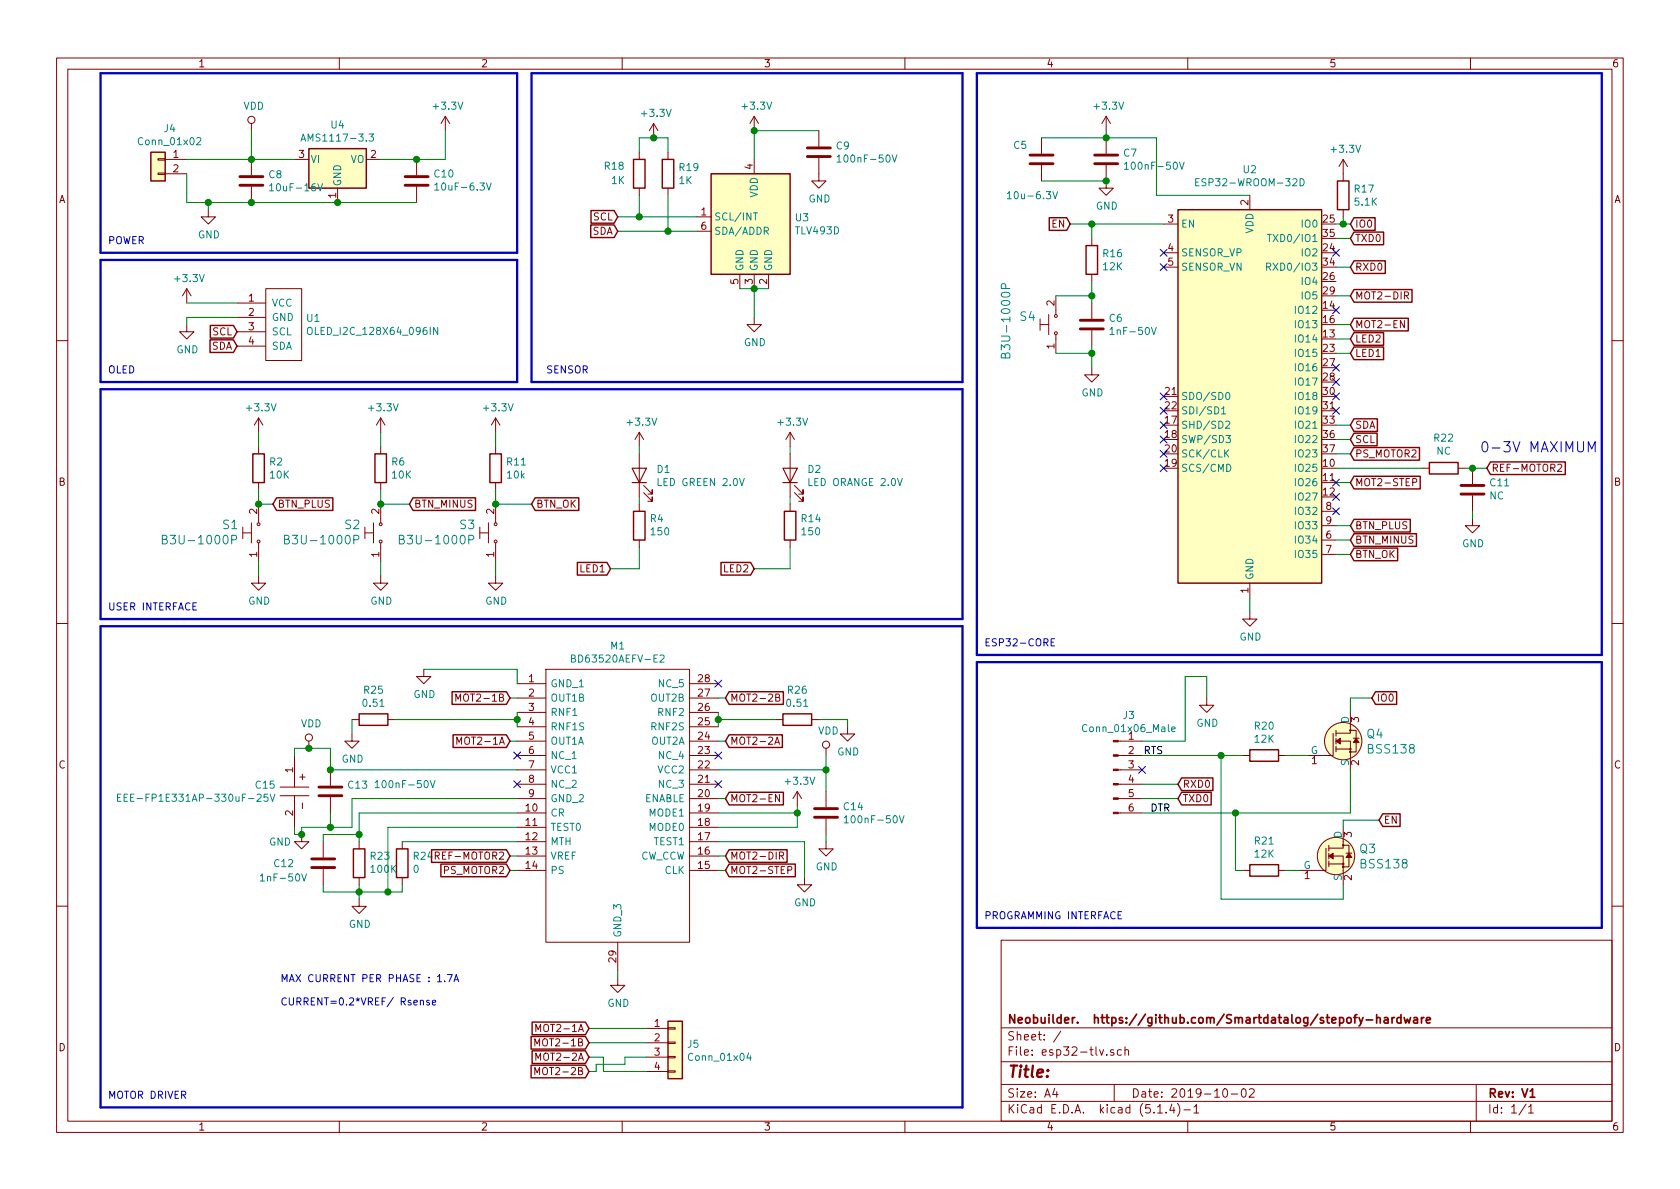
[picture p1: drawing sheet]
<svg xmlns="http://www.w3.org/2000/svg" width="297mm" height="210mm" viewBox="0 0 297 210" stroke-linecap="round" stroke-linejoin="round" font-family="sans-serif">
<g fill="none" stroke="#840000" stroke-width=".18">
<path d="M10 10.3h277v189.9h-277zM12 12.2h273v186.1h-273zM60 10.3v1.9M110 10.3v1.9M160 10.3v1.9M210 10.3v1.9M260 10.3v1.9M27.9 30.6h1.3v.3h-1.3zM27.9 28.1h1.3v.2h-1.3zM29.2 28.2h3.8M29.2 30.7h3.8M36.8 37.1v1.2h1.3l-1.3 1.3-1.2-1.3h1.2"/>
<path d="M44.4 21.8v1.3M44.4 28.2v2.8M44.4 33v2.8M52.1 28.2h2.5M59.7 33.3v2.5M64.8 28.2h2.5M73.7 28.2v2.8M73.7 33v2.8M78.7 20.6l-.7 1.2M78.7 20.6v2.5M78.7 20.6l.8 1.2M113 26.9v1.3"/>
<path d="M113 33.3v1.2M115.6 21.8l-.8 1.3M115.6 21.8v2.6M115.6 21.8l.7 1.3M118.1 26.9v1.3M118.1 33.3v1.2M123.2 38.3h2.5M133.3 20.6v2.5M133.3 28.2v2.5M133.3 20.6l-.7 1.2M133.3 20.6l.8 1.2M144.8 27.9v4.1h1.2l-1.2 1.3-1.3-1.3h1.3"/>
<path d="M144.8 23.1v2.8M184.1 24.4v2.8M184.1 29.2v2.8M195.6 29.2v4.1h1.2l-1.2 1.2-1.3-1.2h1.3M195.6 20.6v2.5M195.6 24.4v2.8M195.6 20.6l-.8 1.2M195.6 20.6l.7 1.2M205.7 39.6h2.6M221 34.5v2.6M237.5 28.2v3.8M237.5 37.1v1.2"/>
<path d="M237.5 28.2l-.8 1.3M237.5 28.2l.8 1.3M33 57.4v1.3h1.3l-1.3 1.2-1.3-1.2h1.3M33 51l-.7 1.3M33 51v2.6M33 51l.8 1.3M41.9 53.6h5.1M41.9 56.1h5.1M41.9 58.7h5.1M47 51h6.3v12.7h-6.3zM123.2 40.9h2.5M130.8 48.5v2.5"/>
<path d="M133.3 56.1v1.3h1.3l-1.3 1.3-1.2-1.3h1.2M133.3 48.5v2.5M135.9 48.5v2.5M183.9 56.4v2M183.9 57.4h1.5M185.4 55.6v3.6M186.7 52.3v3.3M186.7 59.2v3.3M193 42.2v1.2M193 48.5v1.3M193 53.6v2.8M193 58.4v2.8"/>
<path d="M205.7 44.7h2.6M205.7 47.2h2.6M248.3 56.7v1.3l-.7-1.3v1.3M248.3 52.3l.7-.1v-.5l-.7-.1v1.3M248.6 52.3l.4 .6M10 60.2h2M41.9 61.2h5.1M45.7 73.9v2.5M45.7 79v1.3M45.7 73.9l-.7 1.3M45.7 73.9l.8 1.3M67.3 73.9l-.8 1.3"/>
<path d="M67.3 73.9v2.5M67.3 79v1.3M67.3 73.9l.8 1.3M87.6 73.9l-.7 1.3M87.6 73.9v2.5M87.6 79v1.3M87.6 73.9l.8 1.3M113 76.4v2.6M113 76.4l-.7 1.3M113 76.4l.8 1.3M139.7 76.4l-.8 1.3M139.7 76.4v2.6"/>
<path d="M139.7 76.4l.8 1.3M193 65v1.3h1.3l-1.3 1.3-1.2-1.3h1.2M285 60.2h2M42.9 94.2h1.5M42.9 93.2v2M44.4 92.5v3.5M45.7 85.3v1.3M45.7 89.1v3.4M45.7 96v3.3M64.5 94.2h1.5M64.5 93.2v2M66 92.5v3.5"/>
<path d="M67.3 85.3v1.3M67.3 89.1v3.4M67.3 96v3.3M84.8 93.2v2M84.8 94.2h1.6M86.4 92.5v3.5M87.6 85.3v1.3M87.6 89.1v3.4M87.6 96v3.3M113 80.3v7.6M113 89.1v1.3M113 95.5v1.3"/>
<path d="M113.8 87.1l1.5 1.5v-.7v.7h-.7M113.8 85.8l1.5 1.6v-.8v.8h-.7M139.7 80.3v7.6M139.7 89.1v1.3M139.7 95.5v1.3M140.5 87.1l1.5 1.5v-.7v.7h-.8M140.5 85.8l1.5 1.6v-.8v.8h-.8M233.7 95.5h2.5M233.7 98h2.5M233.7 90.4h2.5M233.7 93h2.5M249.8 85.3l.6-.1v-.4l-.1-.2h-.5v1.3"/>
<path d="M251.5 82.8h1.2M257.8 82.8h1.3M260.3 91.7v1.3h1.3l-1.3 1.2-1.2-1.2h1.2M260.3 82.8v2.8M260.3 87.6v2.8M275.4 82.2l.5-.1 .2 .3-.7 1h.7M10 110.3h2M45.7 101.8v1.3h1.3l-1.3 1.3-1.3-1.3h1.3M67.3 101.8v1.3h1.3l-1.3 1.3-1.3-1.3h1.3M74.9 118.4v1.2h1.3l-1.3 1.3-1.2-1.3h1.2M87.6 101.8v1.3h1.3l-1.3 1.3-1.2-1.3h1.2M96.5 118.4h25.4v48.2h-25.4z"/>
<path d="M221 108.2v1.3h1.2l-1.2 1.2-1.3-1.2h1.3M221 103.1v2.6M285 110.3h2M49.5 139.2h5.1M52.1 133.6v5.6M54.6 131.1v1.2M58.4 136.1v2.8M62.2 129.8v1.3h1.3l-1.3 1.2-1.2-1.2h1.2M62.2 127.2h1.3M68.6 127.2h1.2M80.6 124v-1.3l.4 .9 .4-.9v1.3M80.8 131.6v-1.3l.4 1 .4-1v1.3"/>
<path d="M91.4 133.6h5.1M91.4 120.9h5.1M91.4 123.4h5.1M91.4 138.7h5.1M91.4 136.1h5.1M91.4 131.1h5.1M91.4 128.5h5.1M91.4 126h5.1M121.9 133.6h5.1M121.9 120.9h5.1M121.9 123.4h5.1M121.9 138.7h5.1"/>
<path d="M121.9 136.1h5.1M121.9 131.1h5.1M121.9 128.5h5.1M121.9 126h5.1M137 131.6l.4-1.3 .4 1.3M137.1 131.3h.6M137.2 123.3h.5l.1-.4-.6-.2v1.3h.4l.3-.2v-.2l-.3-.3M137.2 127.2h1.2M141 139.9l-.8 1.3M141 139.9v2.6M141 139.9l.7 1.3M143.5 127.2h1.3"/>
<path d="M146 132.3v1.3M146 139.9v2.8M149.9 128.5v1.3h1.2l-1.2 1.3-1.3-1.3h1.3M197.7 133.6h4.2M197.7 138.7h4.2M197.7 136.1h4.2M197.7 131.1h4.2M213.4 123.4v1.3h1.2l-1.2 1.3-1.3-1.3h1.3M219.7 133.6h1.3M226.1 133.6h1.2M235.7 129.7v3.9h-4.6M236.2 131.1h2.6v5"/>
<path d="M236.2 132.5h2.6M236.2 129.2v1M236.2 130.6v1M236.2 131.9v1.1M238.6 129.2h1.2v3.8h-1.2M238.8 126v3.7h-2.6M239.3 130.6h1M49.5 140.7h5.1M52.1 140.7v5.6M53.3 147.6v1.2h1.3l-1.3 1.3-1.2-1.3h1.2M57.1 148.8v2.8M57.1 153.7v2.8"/>
<path d="M58.4 141v2.8M63.5 159v1.3h1.3l-1.3 1.2-1.3-1.2h1.3M63.5 148.8v1.3M63.5 155.2v1.3M71.1 148.8v1.3M71.1 155.2v1.3M77 151.3h.6v-.5l-.2-.1h-.4v1.2M91.4 143.8h5.1M91.4 146.3h5.1M91.4 148.8h5.1M91.4 151.4h5.1M91.4 153.9h5.1"/>
<path d="M91.4 141.2h5.1M121.9 143.8h5.1M121.9 146.3h5.1M121.9 148.8h5.1M121.9 151.4h5.1M121.9 153.9h5.1M121.9 141.2h5.1M137.8 151.3l.7-.1v-.4l-.7-.1v1.2M137.8 140.5v1.3l-.7-1.3v1.3M138.1 151.3l.5 .6M139.3 153.9l.7-.1v-.5l-.2-.1h-.5v1.3M142.2 155.2v1.3h1.3l-1.3 1.2-1.2-1.2h1.2"/>
<path d="M146 148.8v1.3h1.3l-1.3 1.3-1.2-1.3h1.2M146 144.8v2.8M197.7 143.8h4.2M197.7 141.2h4.2M219.7 153.9h1.3M226.1 153.9h1.2M234.4 150v3.9h-4.5M234.9 151.4h2.6v5.1M234.9 152.8h2.6M234.9 149.5v1M234.9 150.9v1M234.9 152.3v1"/>
<path d="M237.4 149.5h1.1v3.8h-1.1M237.5 146.3v3.7h-2.6M238 150.9h1M10 160.2h2M109.2 173v1.2h1.3l-1.3 1.3-1.3-1.3h1.3M109.2 166.6v5.1M177 166.3h108v32h-108zM285 160.2h2M60 198.3v1.9M94.6 190v-1.2l.4 .9 .4-.9v1.2M94.6 185v-1.3l.4 .9 .4-.9v1.3M94.7 187.5v-1.3l.4 .9 .5-.9v1.3"/>
<path d="M94.7 182.4v-1.3l.4 1 .5-1v1.3M110 198.3v1.9M114.3 181.9h3.8M114.3 184.4h3.8M114.3 186.9h3.8M114.3 189.5h3.8M118.1 189.4h1.3v.2h-1.3zM118.1 186.8h1.3v.3h-1.3zM118.1 181.7h1.3v.3h-1.3zM118.1 184.3h1.3v.2h-1.3zM160 198.3v1.9M177 194.8h108"/>
<path d="M177 191.8h108M177 187.8h108M177 181.8h108M186.5 192.5l-.4 1h1M186.8 193v1M187.6 182.3l-1.3 2M195.7 186.5v.1M196.9 185.7l-.4-.1-.2 .2 .1 .2 .5 .2v.3h-.6M197 191.8v3M198.3 185.7l-.5-.1-.2 .3v.6l.2 .1 .5-.1M198.9 185.7l.2-.1 .4 .1v.9M198.9 185.1v1.5"/>
<path d="M204.7 196.8h.8M206.2 196.7v.1M207.2 195.2l-.4 1.1h.9M207.5 195.8v1M208.2 195.1a1.71 1.71 0 0 1 0 2.3M209.3 196.3h1.2M210 198.3v1.9M211.1 195.8l.4-.5v1.5M211.1 196.8h.9M216.3 192.7l.4-.2a.94 .94 0 0 1 0 1.5 .79 .79 0 0 1-.4-1.3zM217.7 193.5h1.1M219.6 192.7l.4-.2a.94 .94 0 0 1 0 1.5 .82 .82 0 0 1-.4-1.3z"/>
<path d="M220.9 192.7l.2-.2h.4l.2 .2 .1 .3-1 1h1M260 198.3v1.9M261 191.8v6.5M269.8 195.2l-1.2 2M270.3 195.8l.4-.5v1.5M270.3 196.8h.8"/>
<circle cx="44.4" cy="21.2" r=".63"/>
<circle cx="186.7" cy="55.9" r=".25"/>
<circle cx="186.7" cy="58.9" r=".25"/>
<circle cx="45.7" cy="92.7" r=".25"/>
<circle cx="45.7" cy="95.8" r=".25"/>
<circle cx="67.3" cy="95.8" r=".25"/>
<circle cx="67.3" cy="92.7" r=".25"/>
<circle cx="87.6" cy="92.7" r=".25"/>
<circle cx="87.6" cy="95.8" r=".25"/>
<circle cx="54.6" cy="130.4" r=".63"/>
<circle cx="146" cy="131.7" r=".63"/>
<circle cx="237.5" cy="131.1" r="3.3"/>
<circle cx="238.8" cy="129.2" r=".13"/>
<circle cx="238.8" cy="132.5" r=".13"/>
<circle cx="238.8" cy="133" r=".13"/>
<circle cx="236.2" cy="151.4" r="3.3"/>
<circle cx="237.5" cy="149.5" r=".13"/>
<circle cx="237.5" cy="152.8" r=".13"/>
<circle cx="237.5" cy="153.3" r=".13"/>
</g>
<g fill="none" stroke="#840000" stroke-width=".3">
<path d="M243.4 179.4v1.5M246.1 179.9v1M246.6 179.9l-.5 .3M247.7 179.4v1.5M248.3 179.9l.2 1 .3-.7 .3 .7 .3-1M251.3 179.9v1M251.8 179.9l-.5 .3M241.6 180.4h1.1M243.4 180.1l.2-.2 .4 .1v.9M244.8 180h.5l.1 .9M245.4 180.3l-.5 .1a.29 .29 0 0 0-.2 .2 .29 .29 0 0 0 .2 .3l.5-.1M247.7 180l-.4-.1-.3 .3v.6l.3 .1 .4-.1"/>
<path d="M250 180h.5l.1 .9M250.6 180.3l-.5 .1a.29 .29 0 0 0-.2 .2 .29 .29 0 0 0 .2 .3l.5-.1M252.2 180.4l.7-.1-.1-.3-.4-.1-.2 .2 .1 .7h.5M270.5 194h.9"/>
</g>
<g fill="#ffffc2" stroke="#ffffc2" stroke-width=".18">
<path d="M26.7 26.9h2.5v5.1h-2.5z"/>
<path d="M125.7 30.7h14v17.8h-14z"/>
<path d="M54.6 26.3h10.2v7h-10.2z"/>
<path d="M118.1 180.6h2.5v10.1h-2.5z"/>
<path d="M208.3 37.1h25.4v66h-25.4z"/>
<circle cx="237.5" cy="131.1" r="3.3"/>
<circle cx="236.2" cy="151.4" r="3.3"/>
</g>
<g fill="none" stroke="#840000" stroke-width=".25">
<path d="M26.7 26.9h2.5v5.1h-2.5zM54.6 26.3h10.2v7h-10.2zM104.4 39.8h4.2l.6 1.1-.6 1.1h-4.2zM104.5 37.2h4.1l.6 1.1-.6 1.2h-4.1zM112 28.2h2v5.1h-2zM117.1 28.2h2v5.1h-2zM125.7 30.7h14v17.8h-14zM185.5 38.5h3.1l.6 1.1-.6 1.1h-3.1zM208.3 37.1h25.4v66h-25.4zM236.5 32h2v5.1h-2zM239.4 38.5h3.7v2.2h-3.7l-.6-1.1zM37.2 57.6h4.1l.6 1.1-.6 1.1h-4.1z"/>
<path d="M192 43.4h2.1v5.1h-2.1zM239.4 41h5.2v2.3h-5.2l-.6-1.1zM239.4 58.8h5.2v2.3h-5.2l-.6-1.2zM239.4 46.1h5.5v2.3h-5.5l-.6-1.2zM239.4 56.3h9.6v2.2h-9.6l-.6-1.1zM239.4 51.2h10.3v2.2h-10.3l-.6-1.1zM37.1 60.1h4.2l.6 1.1-.6 1.1h-4.2zM239.4 79.1h11.6v2.3h-11.6l-.6-1.1zM239.4 74.1h4.1v2.2h-4.1l-.6-1.1zM239.4 76.6h4.1v2.2h-4.1l-.6-1.1zM239.4 61.4h5.2v2.2h-5.2l-.6-1.1zM44.7 80.3h2v5h-2z"/>
<path d="M48.9 88h10v2.3h-10l-.6-1.2zM66.3 80.3h2v5h-2zM73 88h11.1v2.3h-11.1l-.6-1.2zM86.6 80.3h2v5h-2zM94.6 88h7.7v2.3h-7.7l-.6-1.2zM102.1 99.5h5.2l.6 1.1-.6 1.1h-5.2zM112 90.4h2v5.1h-2zM127.5 99.5h5.2l.6 1.1-.6 1.1h-5.2zM138.7 90.4h2v5.1h-2zM239.4 91.8h10v2.3h-10l-.6-1.1zM239.4 94.4h11v2.2h-11l-.6-1.1zM239.4 96.9h7.7v2.3h-7.7l-.6-1.2z"/>
<path d="M239.4 84.2h11.7v2.3h-11.7l-.6-1.2zM252.7 81.8h5.1v2h-5.1zM263.5 81.7h13.3v2.2h-13.3l-.6-1.1zM63.5 126.2h5.1v2.1h-5.1zM79.9 122.3h9.6l.7 1.1-.7 1.2h-9.6zM80.1 129.9h9.4l.7 1.2-.7 1.1h-9.4zM128.9 129.9h9.4v2.3h-9.4l-.6-1.1zM128.9 122.3h9.6v2.3h-9.6l-.6-1.2zM138.4 126.2h5.1v2.1h-5.1zM208.9 137.6h5.6v2.2h-5.6l-.6-1.1zM221 132.6h5.1v2h-5.1zM243.2 122.3h3.7v2.3h-3.7l-.6-1.2z"/>
<path d="M62.5 150.1h2v5.1h-2zM70.1 150.1h2v5.1h-2zM76.3 150.3h13.2l.7 1.1-.7 1.1h-13.2zM78 152.8h11.5l.7 1.1-.7 1.1h-11.5zM128.9 150.3h10.3v2.2h-10.3l-.6-1.1zM128.9 152.8h11.7v2.2h-11.7l-.6-1.1zM128.9 140.1h9.6v2.2h-9.6l-.6-1.1zM208.9 140.1h5.2v2.2h-5.2l-.6-1.1zM221 152.9h5.1v2h-5.1zM244.5 143.9h3v2.2h-3l-.7-1.1zM93.9 188.4h9.6l.6 1.1-.6 1.1h-9.6zM93.9 183.3h9.6l.6 1.1-.6 1.1h-9.6z"/>
<path d="M94.1 185.8h9.4l.6 1.1-.6 1.2h-9.4zM94.1 180.7h9.4l.6 1.2-.6 1.1h-9.4zM118.1 180.6h2.5v10.1h-2.5z"/>
</g>
<g fill="none" stroke="#008484" stroke-width=".18">
<path d="M34.8 24.5l.5-.2 .2 .4v.2l-.8 .7h.8M47.7 32.8l.3-.3v1.3M47.7 33.8h.7M53.2 25l.4-1.3 .5 1.3M53.3 24.6h.6M56.2 32.5l.4 1.3 .4-1.3M65.3 23.7h.7l-.4 .5 .4 .1v.4l-.2 .3-.5-.2M76.9 32.7l.3-.3v1.2M76.9 33.6h.7M86 32.4l.4 1.2 .4-1.2M133.2 37.6h.7M148 27.8l.4-.4v1.3"/>
<path d="M148 28.7h.7M157.7 27.4l.5 1.3 .4-1.3M178.1 34.2l.4-.3v1.2M178.1 35.1h.7M186.2 33.9l.4 1.2 .4-1.2M198.8 29l.4-.3v1.2M198.8 29.9h.7M208.5 28.7l.5 1.2 .4-1.2M211.4 32.2h.4M212 31.6h-.6v1.3h.6M229.9 31.6a.64 .64 0 0 1 .7 .6 .64 .64 0 0 1-.7 .7zM54.4 58.1a.45 .45 0 0 1 .7 0 .88 .88 0 0 1-.2 1.1l-.4-.1a1.07 1.07 0 0 1-.1-1z"/>
<path d="M77.4 57.9v1.3l-.7-1.3v1.3M177.8 51l-.1-.7-.2-.1h-.3l-.2 .2v.6h1.6M196.3 58.2l.3-.3v1.3M196.3 59.2h.7M203.6 57.9l.4 1.3 .4-1.3M224 47.2l.6-.1 .1-.1-.1-.3-.2-.2h-.4v1.3M224.1 41.4h.7M224.3 47.2l.4 .6M224.4 41.4v1.3M177.7 62.8a.41 .41 0 0 1 .4-.4 .41 .41 0 0 1 .5 .3v.6h-1.6l.2-.7h.4l.1 .7M216 72.3l.4-.4v1.3M216 73.2h.7"/>
<path d="M216.7 74.6l.5-.1 .2 .3-.7 .9h.7M216.8 77h.8l-.5 .5 .4 .1-.1 .6-.4 .1-.2-.1M216.8 69.5l.2-.1a.67 .67 0 0 1 .5 .6 .67 .67 0 0 1-.5 .7l-.2-.3-.1-.2zM217.2 79.5l-.7 .8M28.7 95.4l.7-.2 .1-.3-.1-.2h-.7v1.5h.6l.3-.3a.41 .41 0 0 0-.4-.5M41 95.4h.7l.1-.2v-.4l-.2-.1h-.6v1.5M50.3 95.4l.7-.2 .1-.3-.1-.2h-.7v1.5h.6l.3-.3a.41 .41 0 0 0-.4-.5M62.6 95.4h.7l.1-.2v-.4l-.3-.1h-.5v1.5M70.6 95.4l.7-.2 .1-.3-.1-.2h-.7v1.5h.6l.3-.3a.41 .41 0 0 0-.4-.5M82.9 95.4h.7l.2-.2-.1-.4-.2-.1h-.6v1.5M216.7 80.1l.5 .7M216.9 82.1a.64 .64 0 0 1 .7 .6 .64 .64 0 0 1-.7 .7z"/>
<path d="M101 116.4h.6l.1-.5-.7-.1v1.3h.5l.3-.2v-.2l-.3-.3M116.7 115.9l.5-.1 .2 .4v.2l-.8 .7h.8M66.3 138.4l.4-.4v1.3M66.3 139.3h.8M76.1 138l.4 1.3 .4-1.3M207.2 129l.6-.2-.1-.2-.4-.1-.1 .2v.6h.5M20.8 141h.4M21.4 140.4h-.6v1.3h.6M21.9 141h.5M22.6 140.4h-.7v1.3h.7M46 154.9l.4-.4v1.3M46 155.8h.8"/>
<path d="M47.3 140.4h-.6v.6l.2-.1 .4 .1v.6l-.1 .1-.5-.1M47.8 140.4l.4 1.3 .4-1.3M53.3 154.5l.5 1.3 .4-1.3M149.3 144.6l.3-.4v1.3M149.3 145.5h.7M159 144.2l.4 1.3 .4-1.3M132.4 186.2l-.3 .9h.7M132.7 186.7v.8"/>
</g>
<g fill="none" stroke="#840000" stroke-width=".51">
<path d="M42.4 31.2h4.1M42.4 32.8h4.1M71.6 31.2h4.1M71.6 32.8h4.1M142.7 27.7h4.1M142.7 26.2h4.1M182.1 29h4.1M182.1 27.4h4.1M193.5 29h4.1M193.5 27.4h4.1M191 58.2h4.1M191 56.6h4.1"/>
<path d="M258.3 85.8h4.1M258.3 87.4h4.1M56.4 139.2h4.1M55.1 153.4h4.1M55.1 151.9h4.1M56.4 140.7h4.1M144 144.5h4.1M144 143h4.1"/>
</g>
<g fill="#840000" stroke="#840000" stroke-width=".18">
<path d="M236.2 131.1l.8-.5v1z"/>
<path d="M239.8 130.6l.5 .7h-1z"/>
<path d="M234.9 151.4l.8-.5v1z"/>
<path d="M238.5 150.9l.5 .7h-1z"/>
<path d="M196.8 143.6h.9v.3h-.9z"/>
<path d="M196.8 141.1h.9v.2h-.9z"/>
<path d="M196.8 138.6h.9v.2h-.9z"/>
<path d="M196.8 136h.9v.3h-.9z"/>
<path d="M196.8 133.5h.9v.2h-.9z"/>
<path d="M196.8 130.9h.9v.3h-.9z"/>
</g>
<path d="M111.8 82.8h2.5l-1.3 2.5zM111.8 85.3h2.5M138.4 82.8h2.6l-1.3 2.5zM138.4 85.3h2.6" fill="none" stroke="#840000" stroke-width=".2"/>
<path d="M17.8 12.9h73.6v31.8h-73.6zM94 12.9h76.2v54.7h-76.2zM172.7 12.9h110.5v102.9h-110.5zM17.8 46h73.6v21.6h-73.6zM17.8 68.8h152.4v40.7h-152.4zM17.8 110.7h152.4v85.1h-152.4zM172.7 117.1h110.5v47h-110.5z" fill="none" stroke="#0000c2" stroke-width=".41"/>
<g fill="none" stroke="#008400" stroke-width=".18">
<path d="M33 30.7v5.1h40.7M33 28.2h19.1M36.8 35.8v1.3M44.4 23.1v5.1M78.7 23.1v5.1h-11.4M109.2 38.3h14M113 26.9v-2.5h5.1v2.5M113 34.5v3.8M118.1 34.5v6.4M144.8 23.1h-11.5v5.1M184.1 24.4h20.4v10.1h16.5M184.1 32h11.5"/>
<path d="M189.2 39.6h16.5M193 39.6v2.6M195.6 23.1v1.3M236.2 39.6h2.6M237.5 38.3v1.3M33 53.6h8.9M41.9 56.1h-8.9v1.3M109.2 40.9h14M130.8 51h5.1M133.3 51v5.1M186.7 52.3h6.3M193 49.8v3.8"/>
<path d="M236.2 52.3h2.6M236.2 57.4h2.6M236.2 47.2h2.6M236.2 59.9h2.6M236.2 42.2h2.6M45.7 76.4v2.6M67.3 76.4v2.6M87.6 76.4v2.6M113 79v1.3M139.7 79v1.3M186.7 62.5h6.3M193 61.2v3.8"/>
<path d="M236.2 62.5h2.6M236.2 77.7h2.6M236.2 75.2h2.6M45.7 86.6v2.5h2.6M45.7 99.3v2.5M67.3 86.6v2.5h5.1M67.3 99.3v2.5M87.6 86.6v2.5h6.4M87.6 99.3v2.5M113 87.9v1.2M113 96.8v3.8h-5.1M139.7 87.9v1.2"/>
<path d="M139.7 96.8v3.8h-6.4M236.2 82.8h15.3M236.2 80.3h2.6M236.2 85.3h2.6M236.2 98h2.6M236.2 95.5h2.6M236.2 93h2.6M259.1 82.8h3.8M260.3 90.4v1.3M74.9 118.4h16.5v2.5M221 105.7v2.5M52.1 133.6v-1.3h6.3v3.8h33"/>
<path d="M62.2 127.2v2.6M69.8 127.2h21.6M90.2 123.4h1.2M90.2 131.1h1.2M91.4 126v2.5M127 136.1h19M127 123.4h1.3M127 131.1h1.3M127 127.2h10.2M127 126v2.5M144.8 127.2h5.1v1.3M146 133.6v6.3"/>
<path d="M201.9 138.7h6.4M201.9 133.6h17.8M213.4 123.4v-3.8h-3.9v11.5h-7.6M215.9 133.6v25.4h21.6v-2.5M227.3 133.6h3.8M238.8 136.1v7.7h-36.9M242.6 123.4h-3.8v2.6M57.1 156.5v1.2h14v-1.2M58.4 143.8v2.5M63.5 156.5v2.5M63.5 147.6h-6.4v1.2M71.1 148.8h20.3"/>
<path d="M90.2 153.9h1.2M90.2 151.4h1.2M91.4 143.8h-27.9v5M91.4 141.2h-29.2v5.1h-8.9v1.3h-1.2v-1.3M91.4 146.3h-22.8v11.4M127 153.9h1.3M127 148.8h15.2v6.4M127 141.2h1.3M127 143.8h14M127 151.4h1.3M141 142.5v3.8h-14M146 147.6v1.2"/>
<path d="M201.9 141.2h6.4M218.4 143.8v10.1h1.3M227.3 153.9h2.6M243.8 145h-6.3v1.3M109.2 171.7v1.3M104.1 186.9h2.6v2.6h7.6M104.1 181.9h10.2M104.1 184.4h10.2M114.3 186.9h-3.8v1.3h-5.1v1.3h-1.3"/>
</g>
<path d="M280.8 79.9v-1.8l.6 1.3 .6-1.3v1.8M185.9 113.6h.4M186.5 112.9h-.6v1.3h.6M74.3 177l.2-.1h.3l.1 .8M75.9 176.9h-.3l-.2 .2 .1 .1 .4 .2v.3h-.5M76.5 177.3l.5-.1v-.3h-.4l-.1 .2v.6h.5M79.1 172.3h.9l-.6 1.3M80.3 173.6l.4-1.3 .4 1.3M80.4 173.2h.6" fill="none" stroke="#0000c2" stroke-width=".18"/>
<g fill="#008400" stroke="#008400" stroke-width=".25">
<circle cx="45.7" cy="89.1" r=".51"/>
<circle cx="113" cy="38.3" r=".51"/>
<circle cx="118.1" cy="40.9" r=".51"/>
<circle cx="91.4" cy="127.2" r=".51"/>
<circle cx="260.3" cy="82.8" r=".51"/>
<circle cx="115.6" cy="24.4" r=".51"/>
<circle cx="59.7" cy="35.8" r=".51"/>
<circle cx="133.4" cy="23.1" r=".51"/>
<circle cx="63.5" cy="147.6" r=".51"/>
<circle cx="73.7" cy="28.2" r=".51"/>
<circle cx="141" cy="143.8" r=".51"/>
<circle cx="133.4" cy="51" r=".51"/>
<circle cx="195.6" cy="24.4" r=".51"/>
<circle cx="237.5" cy="39.6" r=".51"/>
<circle cx="36.8" cy="35.8" r=".51"/>
<circle cx="44.5" cy="35.8" r=".51"/>
<circle cx="58.4" cy="136.1" r=".51"/>
<circle cx="193" cy="62.5" r=".51"/>
<circle cx="54.6" cy="132.3" r=".51"/>
<circle cx="146.1" cy="136.1" r=".51"/>
<circle cx="193" cy="52.3" r=".51"/>
<circle cx="53.3" cy="147.6" r=".51"/>
<circle cx="193" cy="39.6" r=".51"/>
<circle cx="58.4" cy="146.3" r=".51"/>
<circle cx="127" cy="127.2" r=".51"/>
<circle cx="63.5" cy="157.7" r=".51"/>
<circle cx="67.3" cy="89.1" r=".51"/>
<circle cx="87.6" cy="89.1" r=".51"/>
<circle cx="68.6" cy="157.7" r=".51"/>
<circle cx="44.5" cy="28.2" r=".51"/>
<circle cx="218.4" cy="143.8" r=".51"/>
<circle cx="195.6" cy="32" r=".51"/>
<circle cx="215.9" cy="133.6" r=".51"/>
</g>
<g fill="none" stroke="#000084" stroke-width=".18">
<path d="M205.1 44.1l1.2 1.2M205.1 46.6l1.2 1.2M206.3 44.1l-1.2 1.2M206.3 46.6l-1.2 1.2M235.6 44.1l1.2 1.2M235.6 54.2l1.2 1.3M236.8 44.1l-1.2 1.2M236.8 54.2l-1.2 1.3M205.1 79.6l1.2 1.3M205.1 77.1l1.2 1.2M205.1 72l1.2 1.2M205.1 74.6l1.2 1.2"/>
<path d="M205.1 69.5l1.2 1.2M206.3 74.6l-1.2 1.2M206.3 79.6l-1.2 1.3M206.3 77.1l-1.2 1.2M206.3 72l-1.2 1.2M206.3 69.5l-1.2 1.2M235.6 72l1.2 1.2M235.6 64.4l1.2 1.2M235.6 66.9l1.2 1.3M235.6 69.5l1.2 1.2M236.8 72l-1.2 1.2M236.8 64.4l-1.2 1.2"/>
<path d="M236.8 66.9l-1.2 1.3M236.8 69.5l-1.2 1.2M205.1 82.2l1.2 1.2M206.3 82.2l-1.2 1.2M235.6 84.7l1.2 1.2M235.6 87.3l1.2 1.2M235.6 89.8l1.2 1.2M236.8 84.7l-1.2 1.2M236.8 87.3l-1.2 1.2M236.8 89.8l-1.2 1.2M90.8 138.1l1.2 1.2M90.8 133l1.2 1.2"/>
<path d="M92 138.1l-1.2 1.2M92 133l-1.2 1.2M126.4 138.1l1.2 1.2M126.4 120.3l1.2 1.2M126.4 133l1.2 1.2M127.6 138.1l-1.2 1.2M127.6 120.3l-1.2 1.2M127.6 133l-1.2 1.2M201.3 135.5l1.2 1.2M202.5 135.5l-1.2 1.2"/>
</g>
<text font-size="2.8" fill="#840000" x="178" y="190.5">Title:</text>
<text font-size="2.5" fill="#0000c2" x="261.6" y="80">0-3V MAXIMUM</text>
<g font-size="2.1" fill="#008484">
<text x="180.4" y="56.7">S4</text>
<text x="178.6" y="62.3" transform="rotate(-90 178.6 62.3)">B3U-1000P</text>
<text x="39.4" y="93.6">S1</text>
<text x="61" y="93.6">S2</text>
<text x="81.3" y="93.6">S3</text>
<text x="29.7" y="96.3">B3U-1000P</text>
<text x="51.3" y="96.3">B3U-1000P</text>
<text x="71.6" y="96.3">B3U-1000P</text>
<text x="241.7" y="130.6">Q4</text>
<text x="242" y="133.2">BSS138</text>
<text x="240.4" y="150.9">Q3</text>
<text x="240.8" y="153.6">BSS138</text>
</g>
<g font-size="2.1" fill="#840000">
<text x="178" y="184">Sheet: /</text>
<text x="178" y="181">Neobuilder. https://github.com/Smartdatalog/stepofy-hardware</text>
<text x="178" y="186.7">File: esp32-tlv.sch</text>
<text x="178" y="196.9">KiCad E.D.A. kicad (5.1.4)-1</text>
<text x="178" y="194.1">Size: A4</text>
<text x="200" y="194.1">Date: 2019-10-02</text>
<text x="263" y="194.1">Rev: V1</text>
<text x="263" y="196.9">Id: 1/1</text>
</g>
<g font-size="1.8" fill="#840000">
<text x="35" y="11.9">1</text>
<text x="85" y="11.9">2</text>
<text x="135" y="11.9">3</text>
<text x="185" y="11.9">4</text>
<text x="235" y="11.9">5</text>
<text x="285" y="11.9">6</text>
<text x="30.6" y="27.9">1</text>
<text x="52.9" y="27.9">3</text>
<text x="65.6" y="27.9">2</text>
<text x="133.1" y="29.9" transform="rotate(-90 133.1 29.9)">4</text>
<text x="10.4" y="35.9">A</text>
<text x="30.6" y="30.5">2</text>
<text x="59.4" y="35" transform="rotate(-90 59.4 35)">1</text>
<text x="285.4" y="35.9">A</text>
<text x="104.7" y="41.5">SDA</text>
<text x="104.9" y="39">SCL</text>
<text x="124" y="38.1">1</text>
<text x="124" y="40.6">6</text>
<text x="186" y="40.3">EN</text>
<text x="206.5" y="39.4">3</text>
<text x="220.7" y="36.3" transform="rotate(-90 220.7 36.3)">2</text>
<text x="234" y="39.4">25</text>
<text x="234" y="41.9">35</text>
<text x="239.5" y="40.3">IO0</text>
<text x="206.5" y="44.4">4</text>
<text x="206.5" y="47">5</text>
<text x="234" y="44.4">24</text>
<text x="234" y="47">34</text>
<text x="239.5" y="42.8">TXD0</text>
<text x="239.5" y="47.9">RXD0</text>
<text x="44" y="53.3">1</text>
<text x="130.6" y="50.3" transform="rotate(-90 130.6 50.3)">5</text>
<text x="133.1" y="50.3" transform="rotate(-90 133.1 50.3)">3</text>
<text x="135.6" y="50.3" transform="rotate(-90 135.6 50.3)">2</text>
<text x="234" y="49.5">26</text>
<text x="234" y="52.1">29</text>
<text x="239.5" y="53">MOT2-DIR</text>
<text x="37.6" y="59.3">SCL</text>
<text x="44" y="55.9">2</text>
<text x="44" y="58.4">3</text>
<text x="186.4" y="54.1" transform="rotate(-90 186.4 54.1)">2</text>
<text x="234" y="59.7">13</text>
<text x="234" y="54.6">14</text>
<text x="234" y="57.1">16</text>
<text x="239.5" y="58">MOT2-EN</text>
<text x="37.4" y="61.8">SDA</text>
<text x="44" y="61">4</text>
<text x="186.4" y="61.7" transform="rotate(-90 186.4 61.7)">1</text>
<text x="234" y="62.2">23</text>
<text x="234" y="64.8">27</text>
<text x="239.5" y="60.6">LED2</text>
<text x="239.5" y="63.1">LED1</text>
<text x="206" y="69.8">21</text>
<text x="234" y="67.3">28</text>
<text x="234" y="69.8">30</text>
<text x="206" y="74.9">17</text>
<text x="206" y="77.5">18</text>
<text x="206" y="72.4">22</text>
<text x="234" y="72.4">31</text>
<text x="234" y="74.9">33</text>
<text x="234" y="77.5">36</text>
<text x="239.5" y="75.8">SDA</text>
<text x="206" y="82.5">19</text>
<text x="206" y="80">20</text>
<text x="234" y="82.5">10</text>
<text x="234" y="80">37</text>
<text x="239.5" y="80.9">PS_MOTOR2</text>
<text x="239.5" y="78.4">SCL</text>
<text x="263.7" y="83.4">REF-MOTOR2</text>
<text x="10.4" y="85.9">B</text>
<text x="49" y="89.8">BTN_PLUS</text>
<text x="73.2" y="89.8">BTN_MINUS</text>
<text x="94.8" y="89.8">BTN_OK</text>
<text x="234" y="85.1">11</text>
<text x="234" y="87.6">12</text>
<text x="239.5" y="86">MOT2-STEP</text>
<text x="285.4" y="85.9">B</text>
<text x="45.5" y="90.9" transform="rotate(-90 45.5 90.9)">2</text>
<text x="67.1" y="90.9" transform="rotate(-90 67.1 90.9)">2</text>
<text x="87.4" y="90.9" transform="rotate(-90 87.4 90.9)">2</text>
<text x="234.5" y="95.2">6</text>
<text x="234.5" y="90.2">8</text>
<text x="234.5" y="92.7">9</text>
<text x="239.5" y="93.6">BTN_PLUS</text>
<text x="45.5" y="98.5" transform="rotate(-90 45.5 98.5)">1</text>
<text x="67.1" y="98.5" transform="rotate(-90 67.1 98.5)">1</text>
<text x="87.4" y="98.5" transform="rotate(-90 87.4 98.5)">1</text>
<text x="102.6" y="101.2">LED1</text>
<text x="128" y="101.2">LED2</text>
<text x="234.5" y="97.8">7</text>
<text x="239.5" y="96.1">BTN_MINUS</text>
<text x="239.5" y="98.7">BTN_OK</text>
<text x="220.7" y="104.9" transform="rotate(-90 220.7 104.9)">1</text>
<text x="81.6" y="124.1">MOT2-1B</text>
<text x="93.5" y="120.6">1</text>
<text x="93.5" y="123.2">2</text>
<text x="93.5" y="125.7">3</text>
<text x="123.5" y="125.7">26</text>
<text x="123.5" y="123.2">27</text>
<text x="123.5" y="120.6">28</text>
<text x="129.1" y="124.1">MOT2-2B</text>
<text x="243.4" y="124.1">IO0</text>
<text x="81.6" y="131.7">MOT2-1A</text>
<text x="93.5" y="128.3">4</text>
<text x="93.5" y="130.8">5</text>
<text x="123.5" y="130.8">24</text>
<text x="123.5" y="128.3">25</text>
<text x="129.1" y="131.7">MOT2-2A</text>
<text x="199.5" y="130.8">1</text>
<text x="240.3" y="127.7" transform="rotate(-90 240.3 127.7)">3</text>
<text x="10.4" y="135.9">C</text>
<text x="51.8" y="136.6" transform="rotate(-90 51.8 136.6)">1</text>
<text x="54" y="137.9" transform="rotate(-90 54 137.9)">+</text>
<text x="93.5" y="133.3">6</text>
<text x="93.5" y="135.9">7</text>
<text x="123.5" y="135.9">22</text>
<text x="123.5" y="133.3">23</text>
<text x="199.5" y="133.3">2</text>
<text x="199.5" y="135.9">3</text>
<text x="231.9" y="135.1">1</text>
<text x="240.3" y="135.4" transform="rotate(-90 240.3 135.4)">2</text>
<text x="285.4" y="135.9">C</text>
<text x="54" y="142.8" transform="rotate(-90 54 142.8)">-</text>
<text x="93" y="143.5">10</text>
<text x="93.5" y="138.4">8</text>
<text x="93.5" y="141">9</text>
<text x="123.5" y="143.5">19</text>
<text x="123.5" y="141">20</text>
<text x="123.5" y="138.4">21</text>
<text x="129.1" y="141.9">MOT2-EN</text>
<text x="199.5" y="138.4">4</text>
<text x="199.5" y="141">5</text>
<text x="199.5" y="143.5">6</text>
<text x="209.1" y="141.9">TXD0</text>
<text x="209.1" y="139.3">RXD0</text>
<text x="51.8" y="144.2" transform="rotate(-90 51.8 144.2)">2</text>
<text x="93" y="146">11</text>
<text x="93" y="148.6">12</text>
<text x="123.5" y="148.6">17</text>
<text x="123.5" y="146">18</text>
<text x="239" y="148.1" transform="rotate(-90 239 148.1)">3</text>
<text x="244.6" y="145.7">EN</text>
<text x="77.7" y="152">REF-MOTOR2</text>
<text x="78.5" y="154.6">PS_MOTOR2</text>
<text x="93" y="151.1">13</text>
<text x="93" y="153.7">14</text>
<text x="123.5" y="153.7">15</text>
<text x="123.5" y="151.1">16</text>
<text x="129.1" y="152">MOT2-DIR</text>
<text x="129.1" y="154.6">MOT2-STEP</text>
<text x="230.7" y="155.4">1</text>
<text x="239" y="155.7" transform="rotate(-90 239 155.7)">2</text>
<text x="109" y="170.1" transform="rotate(-90 109 170.1)">29</text>
<text x="10.4" y="185.9">D</text>
<text x="95.6" y="182.5">MOT2-1A</text>
<text x="95.6" y="185">MOT2-1B</text>
<text x="115.7" y="181.6">1</text>
<text x="115.7" y="184.1">2</text>
<text x="285.4" y="185.9">D</text>
<text x="95.6" y="187.6">MOT2-2A</text>
<text x="95.6" y="190.1">MOT2-2B</text>
<text x="115.7" y="186.7">3</text>
<text x="115.7" y="189.2">4</text>
<text x="35" y="199.9">1</text>
<text x="85" y="199.9">2</text>
<text x="135" y="199.9">3</text>
<text x="185" y="199.9">4</text>
<text x="235" y="199.9">5</text>
<text x="285" y="199.9">6</text>
</g>
<g font-size="1.8" fill="#008484">
<text x="29.1" y="23.4">J4</text>
<text x="43" y="19.4">VDD</text>
<text x="58.6" y="22.7">U4</text>
<text x="76.8" y="19.4">+3.3V</text>
<text x="113.6" y="20.7">+3.3V</text>
<text x="131.4" y="19.4">+3.3V</text>
<text x="193.6" y="19.4">+3.3V</text>
<text x="24.8" y="25.7">Conn_01x02</text>
<text x="54.2" y="25">AMS1117-3.3</text>
<text x="54.9" y="28.8">VI</text>
<text x="62" y="28.8">VO</text>
<text x="147.9" y="26.4">C9</text>
<text x="148.8" y="28.7">100nF-50V</text>
<text x="179.3" y="26.3">C5</text>
<text x="198.7" y="27.7">C7</text>
<text x="235.5" y="27">+3.3V</text>
<text x="47.6" y="31.5">C8</text>
<text x="48.4" y="33.8">10uF-16V</text>
<text x="60.3" y="33" transform="rotate(-90 60.3 33)">GND</text>
<text x="76.9" y="31.4">C10</text>
<text x="77.6" y="33.7">10uF-6.3V</text>
<text x="107" y="30">R18</text>
<text x="108.2" y="32.6">1K</text>
<text x="120.1" y="32.6">1K</text>
<text x="120.2" y="30.2">R19</text>
<text x="134" y="35" transform="rotate(-90 134 35)">VDD</text>
<text x="143" y="35.8">GND</text>
<text x="178.9" y="35.2">10u-6.3V</text>
<text x="199.6" y="30">100nF-50V</text>
<text x="212.4" y="32.9">ESP32-WROOM-32D</text>
<text x="219.9" y="30.6">U2</text>
<text x="239.5" y="34.1">R17</text>
<text x="126.2" y="39">SCL/INT</text>
<text x="126.2" y="41.5">SDA/ADDR</text>
<text x="140.7" y="39.1">U3</text>
<text x="140.7" y="41.4">TLV493D</text>
<text x="193.8" y="37.1">GND</text>
<text x="208.8" y="40.3">EN</text>
<text x="221.6" y="41.3" transform="rotate(-90 221.6 41.3)">VDD</text>
<text x="230.3" y="40.3">IO0</text>
<text x="239.6" y="36.4">5.1K</text>
<text x="35" y="42.2">GND</text>
<text x="195.1" y="45.5">R16</text>
<text x="195.1" y="47.8">12K</text>
<text x="208.8" y="45.3">SENSOR_VP</text>
<text x="208.8" y="47.9">SENSOR_VN</text>
<text x="225.1" y="47.9">RXD0/IO3</text>
<text x="225.3" y="42.8">TXD0/IO1</text>
<text x="230.3" y="45.3">IO2</text>
<text x="31.1" y="49.9">+3.3V</text>
<text x="131.4" y="48" transform="rotate(-90 131.4 48)">GND</text>
<text x="134" y="48" transform="rotate(-90 134 48)">GND</text>
<text x="136.5" y="48" transform="rotate(-90 136.5 48)">GND</text>
<text x="230.3" y="50.4">IO4</text>
<text x="230.3" y="53">IO5</text>
<text x="48" y="54.2">VCC</text>
<text x="48" y="56.8">GND</text>
<text x="48" y="59.3">SCL</text>
<text x="54.3" y="56.9">U1</text>
<text x="55.2" y="59.2">OLED_I2C_128X64_096IN</text>
<text x="196.2" y="56.9">C6</text>
<text x="196.9" y="59.2">1nF-50V</text>
<text x="229.3" y="55.5">IO12</text>
<text x="229.3" y="58">IO13</text>
<text x="31.2" y="62.5">GND</text>
<text x="48" y="61.8">SDA</text>
<text x="131.5" y="61.2">GND</text>
<text x="229.3" y="60.6">IO14</text>
<text x="229.3" y="63.1">IO15</text>
<text x="229.3" y="65.7">IO16</text>
<text x="191.2" y="70.1">GND</text>
<text x="208.8" y="70.7">SDO/SD0</text>
<text x="229.3" y="68.2">IO17</text>
<text x="229.3" y="70.7">IO18</text>
<text x="43.8" y="72.7">+3.3V</text>
<text x="65.4" y="72.7">+3.3V</text>
<text x="85.7" y="72.7">+3.3V</text>
<text x="111.1" y="75.3">+3.3V</text>
<text x="137.7" y="75.3">+3.3V</text>
<text x="208.8" y="75.8">SHD/SD2</text>
<text x="208.8" y="73.3">SDI/SD1</text>
<text x="229.3" y="73.3">IO19</text>
<text x="229.3" y="75.8">IO21</text>
<text x="47.7" y="82.3">R2</text>
<text x="69.3" y="82.3">R6</text>
<text x="89.7" y="82.3">R11</text>
<text x="116.2" y="83.6">D1</text>
<text x="142.9" y="83.6">D2</text>
<text x="208.8" y="78.4">SWP/SD3</text>
<text x="208.8" y="83.4">SCS/CMD</text>
<text x="208.8" y="80.9">SCK/CLK</text>
<text x="229.3" y="83.4">IO25</text>
<text x="229.3" y="78.4">IO22</text>
<text x="229.3" y="80.9">IO23</text>
<text x="253.6" y="78.1">R22</text>
<text x="254" y="80.4">NC</text>
<text x="47.8" y="84.6">10K</text>
<text x="69.4" y="84.6">10K</text>
<text x="89.7" y="84.6">10k</text>
<text x="116.7" y="85.9">LED GREEN 2.0V</text>
<text x="143.3" y="85.9">LED ORANGE 2.0V</text>
<text x="229.3" y="86">IO26</text>
<text x="229.3" y="88.5">IO27</text>
<text x="263.4" y="88.3">NC</text>
<text x="263.6" y="86">C11</text>
<text x="115" y="92.3">R4</text>
<text x="115.2" y="94.7">150</text>
<text x="141.8" y="92.3">R14</text>
<text x="141.9" y="94.7">150</text>
<text x="229.3" y="91.1">IO32</text>
<text x="229.3" y="93.6">IO33</text>
<text x="229.3" y="96.1">IO34</text>
<text x="229.3" y="98.7">IO35</text>
<text x="258.5" y="96.8">GND</text>
<text x="43.9" y="106.9">GND</text>
<text x="65.5" y="106.9">GND</text>
<text x="85.8" y="106.9">GND</text>
<text x="221.6" y="102.6" transform="rotate(-90 221.6 102.6)">GND</text>
<text x="219.2" y="113.3">GND</text>
<text x="101.8" y="117.2">BD63520AEFV-E2</text>
<text x="108" y="114.9">M1</text>
<text x="64.3" y="125">0.51</text>
<text x="64.4" y="122.7">R25</text>
<text x="73.1" y="123.4">GND</text>
<text x="97.3" y="121.5">GND_1</text>
<text x="97.3" y="124.1">OUT1B</text>
<text x="115.2" y="124.1">OUT2B</text>
<text x="116.6" y="121.5">NC_5</text>
<text x="139.2" y="125">0.51</text>
<text x="139.3" y="122.7">R26</text>
<text x="53.2" y="128.6">VDD</text>
<text x="97.3" y="126.6">RNF1</text>
<text x="97.3" y="129.2">RNF1S</text>
<text x="97.3" y="131.7">OUT1A</text>
<text x="115.2" y="131.7">OUT2A</text>
<text x="115.4" y="129.2">RNF2S</text>
<text x="116.5" y="126.6">RNF2</text>
<text x="144.6" y="129.9">VDD</text>
<text x="191.9" y="129.5">Conn_01x06_Male</text>
<text x="198.6" y="127.1">J3</text>
<text x="211.5" y="128.5">GND</text>
<text x="221.9" y="129">R20</text>
<text x="221.9" y="131.3">12K</text>
<text x="238.5" y="127.9" transform="rotate(-90 238.5 127.9)">D</text>
<text x="60.4" y="134.9">GND</text>
<text x="97.3" y="134.2">NC_1</text>
<text x="97.3" y="136.8">VCC1</text>
<text x="116.4" y="136.8">VCC2</text>
<text x="116.6" y="134.2">NC_4</text>
<text x="148" y="133.6">GND</text>
<text x="231.7" y="133.3">G</text>
<text x="238.5" y="135.5" transform="rotate(-90 238.5 135.5)">S</text>
<text x="22.9" y="141.8">EEE-FP1E331AP-330uF-25V</text>
<text x="45.3" y="139.5">C15</text>
<text x="61.6" y="139.5">C13</text>
<text x="67.2" y="139.4">100nF-50V</text>
<text x="97.3" y="139.3">NC_2</text>
<text x="97.3" y="141.9">GND_2</text>
<text x="113.9" y="141.9">ENABLE</text>
<text x="116.6" y="139.3">NC_3</text>
<text x="139" y="138.8">+3.3V</text>
<text x="149.3" y="143.3">C14</text>
<text x="47.6" y="149.5">GND</text>
<text x="97.3" y="144.4">CR</text>
<text x="97.3" y="146.9">TEST0</text>
<text x="97.3" y="149.5">MTH</text>
<text x="114.9" y="146.9">MODE0</text>
<text x="114.9" y="144.4">MODE1</text>
<text x="115.6" y="149.5">TEST1</text>
<text x="150.1" y="145.6">100nF-50V</text>
<text x="221.9" y="149.3">R21</text>
<text x="237.2" y="148.2" transform="rotate(-90 237.2 148.2)">D</text>
<text x="46.6" y="155.9">1nF-50V</text>
<text x="48.5" y="153.3">C12</text>
<text x="65.6" y="152">R23</text>
<text x="65.7" y="154.4">100K</text>
<text x="73.1" y="154.4">0</text>
<text x="73.2" y="152">R24</text>
<text x="97.3" y="152">VREF</text>
<text x="97.3" y="154.6">PS</text>
<text x="113" y="152">CW_CCW</text>
<text x="117.5" y="154.6">CLK</text>
<text x="144.2" y="153.9">GND</text>
<text x="221.9" y="151.7">12K</text>
<text x="230.5" y="153.7">G</text>
<text x="237.2" y="155.8" transform="rotate(-90 237.2 155.8)">S</text>
<text x="140.4" y="160.3">GND</text>
<text x="61.7" y="164.1">GND</text>
<text x="109.9" y="165.9" transform="rotate(-90 109.9 165.9)">GND_3</text>
<text x="107.4" y="178">GND</text>
<text x="121.6" y="185.3">J5</text>
<text x="122" y="187.6">Conn_01x04</text>
</g>
<g font-size="1.8" fill="#0000c2">
<text x="19" y="43.2">POWER</text>
<text x="19" y="66">OLED</text>
<text x="96.5" y="66">SENSOR</text>
<text x="19" y="107.9">USER INTERFACE</text>
<text x="174" y="114.3">ESP32-CORE</text>
<text x="174" y="162.6">PROGRAMMING INTERFACE</text>
<text x="49.5" y="173.7">MAX CURRENT PER PHASE : 1.7A</text>
<text x="49.5" y="177.8">CURRENT=0.2*VREF/ Rsense</text>
<text x="19" y="194.3">MOTOR DRIVER</text>
</g>
<g font-size="1.8">
<text x="202.2" y="133.3">RTS</text>
<text x="203.4" y="143.5">DTR</text>
</g>
</svg>
